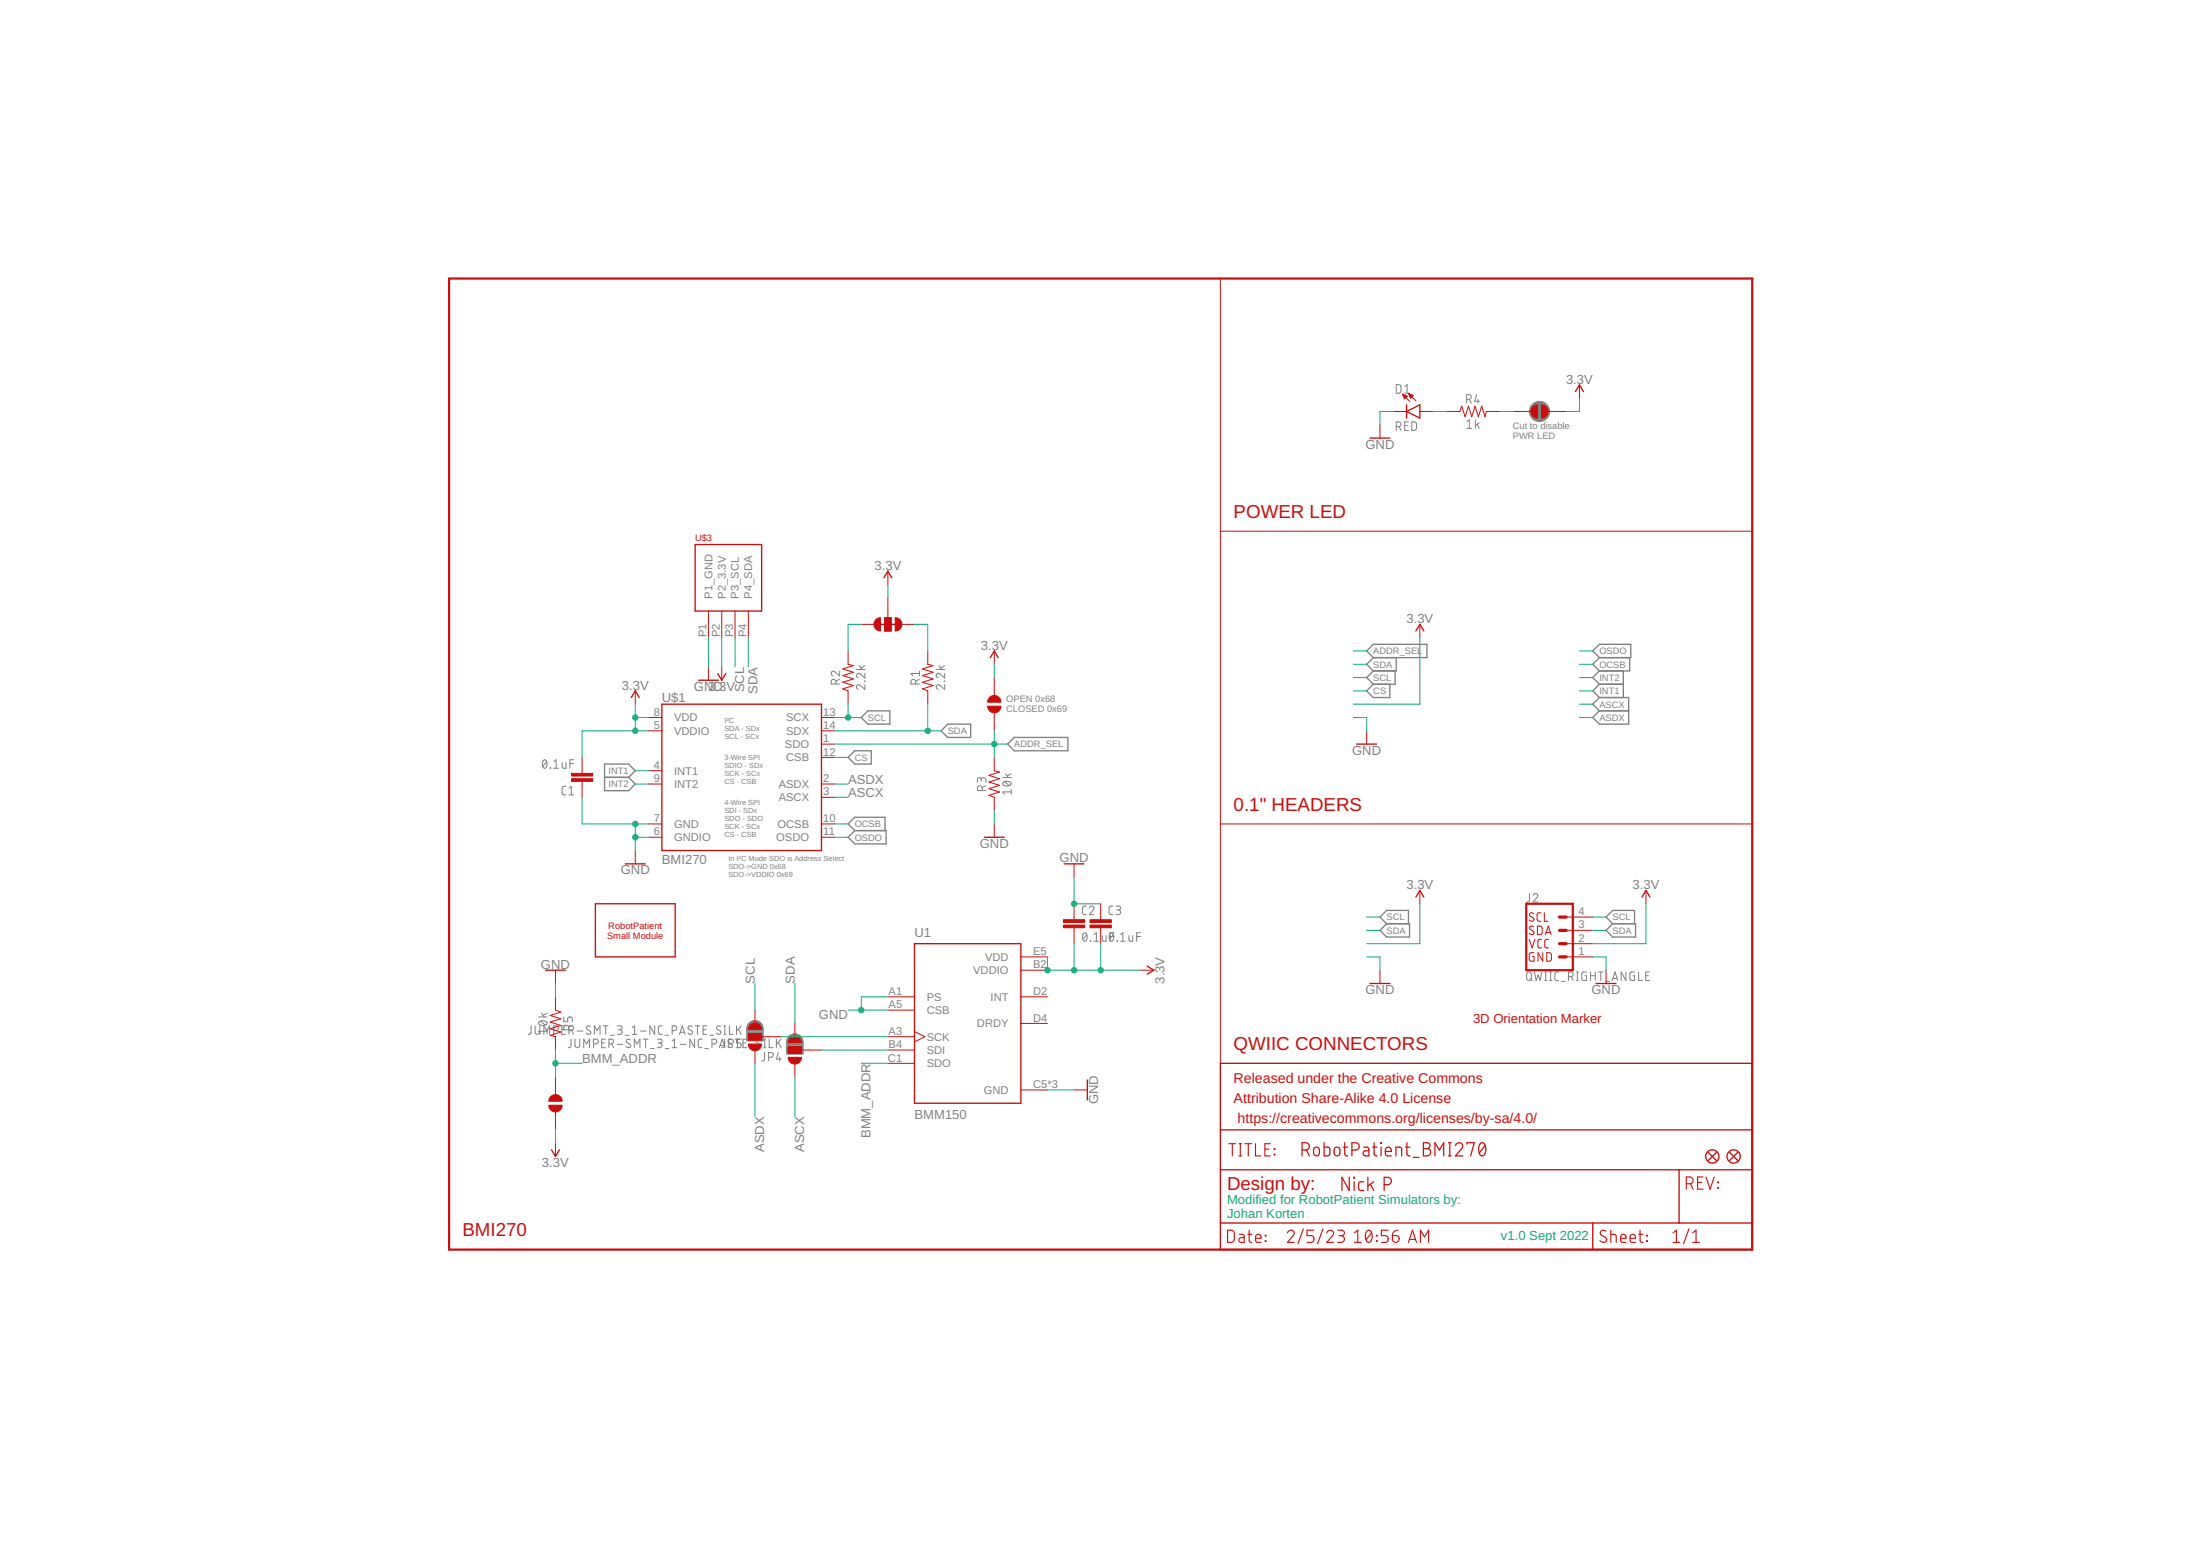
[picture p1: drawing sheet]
<svg xmlns="http://www.w3.org/2000/svg" width="420mm" height="297mm" viewBox="0 0 420 297" stroke-linecap="round" stroke-linejoin="round" font-family="sans-serif">
<g fill="none" stroke="#808080" stroke-width=".19">
<path d="M266.7 73.4l.6 .1 .2 .2 .1 .9-.3 .4-.6 .1zM268.3 75.1h.9M268.3 73.8l.4-.4v1.7M280.1 76.2h.4a.46 .46 0 0 0 .5-.4 .46 .46 0 0 0-.5-.5h-.4v1.7M280.6 76.2l.4 .8M282 75.3l-.4 1.3h1M282.3 76.2v.8M266.7 81.4h.4a.46 .46 0 0 0 .5-.4 .46 .46 0 0 0-.5-.5h-.4v1.7M267.2 81.4l.4 .8M268.3 81.3h.5M269 80.5h-.7v1.7h.7M269.6 80.5l.7 .1 .2 .2v.9l-.2 .4-.7 .1z"/>
<path d="M280.1 80.5l.5-.3v1.6M280.1 81.8h1M281.8 80.2v1.6M282.1 81l.4 .8M282.5 80.7l-.7 .5M159.6 130.6v-.5a.46 .46 0 0 0-.4-.4 .46 .46 0 0 0-.5 .4v.5h1.7M160.4 128.1v.9l-1-.8a.45 .45 0 0 0-.6 .2 .45 .45 0 0 0 .3 .6M160.4 129.7l-.8 .3M163.6 127.8h1.6M164.1 127.1l.5 .7M165.1 130l.1 .1zM165.2 130.7v.9l-.9-.7a.44 .44 0 0 0-.7 .1 .44 .44 0 0 0 .3 .6"/>
<path d="M165.2 128.5v.9l-.9-.7a.45 .45 0 0 0-.7 .1 .45 .45 0 0 0 .3 .6M165.2 127.1l-.8 .4M174.9 130.6v-.5a.46 .46 0 0 0-.5-.4 .46 .46 0 0 0-.4 .4v.5h1.6M175.6 129.7l-.7 .3M175.6 128.6h-1.6l.3 .4M175.6 128.1v.9M178.8 127.8h1.6M179.3 127.1l.6 .7M180.3 130l.1 .1zM180.4 130.7v.9l-.9-.7a.44 .44 0 0 0-.7 .1 .44 .44 0 0 0 .4 .6M180.4 128.5v.9l-.9-.7a.45 .45 0 0 0-.7 .1 .45 .45 0 0 0 .4 .6M180.4 127.1l-.7 .4"/>
<path d="M103.8 145.2l.2-.2a.97 .97 0 0 1 0 1.7 1 1 0 0 1-.2-1.5zM104.4 145.4l-.7 .9M105.1 146.6l.1 .1zM105.8 146.7h.9M105.8 145.4l.4-.4v1.7M107.4 145.6v.9l.2 .2h.5v-1.1M108.1 150.1l-.5 .1-.2 .3v1l.2 .2h.5M108.7 151.7h.9M108.7 150.5l.4-.4v1.6M108.8 145.8h.8M109.6 145h-.8v1.7M187.4 148.9a.46 .46 0 0 1 .4-.5 .46 .46 0 0 1 .5 .5v.4"/>
<path d="M187.4 149.2v-.4a.36 .36 0 0 0-.4-.4 .36 .36 0 0 0-.3 .4v.5M187.6 150.9v-.5a.46 .46 0 0 0-.5-.4 .46 .46 0 0 0-.4 .4v.5h1.6M188.3 150l-.7 .3M191.5 148.4h1.6M191.6 149.4a1.02 1.02 0 0 1 1.5 .2 .97 .97 0 0 1-1.6 0zM191.9 149.2l.9 .8M192 147.7l.6 .7M193.1 151.2h-1.6l.4 .4M193.1 150.7v.9M193.1 147.7l-.8 .4M206.9 178.2l.3-.1a.97 .97 0 0 1 0 1.6 1 1 0 0 1-.3-1.5zM207.5 173h-.6l-.2 .3 .1 1.1 .1 .2h.6"/>
<path d="M207.5 178.4l-.7 .9M208 173.3a.44 .44 0 0 1 .7-.3 .44 .44 0 0 1 .1 .7l-.8 .9h.9M208.2 179.6l.1 .1zM208.9 179.7h.9M208.9 178.4l.5-.3v1.6M210.5 178.6v.9l.3 .2h.4v-1.1M212 178.8h.7M212 178.2l.3-.1a.97 .97 0 0 1 0 1.6 1 1 0 0 1-.3-1.5zM212.5 173h-.5l-.2 .3v1.1l.2 .2h.5M212.6 178.4l-.7 .9M212.7 178.1h-.7v1.6M213.1 173h.6a.36 .36 0 0 1 .3 .3 .36 .36 0 0 1-.3 .4h-.4"/>
<path d="M213.3 179.6l.1 .1zM213.6 173.7a.46 .46 0 0 1 .4 .4 .46 .46 0 0 1-.4 .5h-.5M214 179.7h.9M214 178.4l.4-.3v1.6M215.6 178.6v.9l.3 .2h.4v-1.1M217.1 178.8h.7M217.8 178.1h-.7v1.6M292.1 170.6v1.4l-.2 .2h-.4M292.8 170.9a.45 .45 0 0 1 .6-.3 .45 .45 0 0 1 .2 .7l-.8 .9h.9M101.4 195.8v1.4l-.5 .3M102.2 195.8v1.2a.46 .46 0 0 0 .4 .5 .46 .46 0 0 0 .5-.5v-1.2M102.8 194.1h1.7"/>
<path d="M103 195.1a1.02 1.02 0 0 1 1.5 .2 .95 .95 0 0 1-1.7 0zM103.2 194.9l.9 .8M103.4 193.4l.5 .7M103.9 197.5v-1.7l.5 .9 .6-.9v1.7M104.5 196.9h-1.7l.4 .4M104.5 196.4v.9M104.5 193.4l-.8 .4M105.7 196.7h.5a.46 .46 0 0 0 .5-.4 .46 .46 0 0 0-.5-.5h-.5v1.7M107.3 196.6h.5M107.7 194.1v1h.7v-.6a.45 .45 0 0 1 .5-.4 .45 .45 0 0 1 .4 .4v.6M108 195.8h-.7v1.7h.7M108.6 196.6v-.4a.46 .46 0 0 0-.5-.5 .46 .46 0 0 0-.4 .5v.4h1.6"/>
<path d="M108.7 196.7h.4a.46 .46 0 0 0 .5-.4 .46 .46 0 0 0-.5-.5h-.4v1.7M109.1 198.4l-.1 1.4-.2 .2h-.3M109.2 196.7l.4 .8M109.3 195.7l-.7 .4M109.8 198.4v1.1a.46 .46 0 0 0 .5 .5 .46 .46 0 0 0 .4-.5v-1.1M110.2 196.8h1.1M112.8 196l-.6-.1-.2 .3 .1 .2 .5 .4a.38 .38 0 0 1 .2 .5 .38 .38 0 0 1-.5 .1l-.4-.2M113.4 199.3h.4a.46 .46 0 0 0 .5-.5 .46 .46 0 0 0-.5-.4h-.4v1.6M113.5 197.5v-1.7l.5 .9 .6-.9v1.7M114.9 199.1h.6M115.2 195.8h.9M115.6 198.4h-.7v1.6h.7"/>
<path d="M115.7 195.8v1.7M116.3 199.3h.4a.46 .46 0 0 0 .5-.5 .46 .46 0 0 0-.5-.4h-.4v1.6M116.6 197.6h.7M116.8 199.3l.4 .7M117.9 199.4h1M117.9 195.8h.6a.36 .36 0 0 1 .3 .4 .36 .36 0 0 1-.3 .4h-.4M118.4 196.6a.46 .46 0 0 1 .4 .4 .46 .46 0 0 1-.4 .5h-.5M119.4 197.6h.7M120.4 198.5l-.2-.1a.37 .37 0 0 0-.5 .1 .37 .37 0 0 0 .1 .6l.6 .4a.47 .47 0 0 1-.3 .5 .47 .47 0 0 1-.6-.2M120.7 197.5h.9M120.7 196.2l.5-.4v1.7M122.3 196.8h1.1"/>
<path d="M122.8 198.4h.9M123.3 198.4v1.6M125 195.8v1.7l-.9-1.7v1.7M125.5 198.4h.6a.36 .36 0 0 1 .3 .3 .36 .36 0 0 1-.3 .4h-.4M126 199.1a.46 .46 0 0 1 .4 .4 .46 .46 0 0 1-.4 .5h-.5M126.4 195.8l-.4 .1-.3 .3 .1 1.2 .6 .1M127 197.6h.7M128.4 198.7l.4-.3v1.6M128.4 196.7h.4a.46 .46 0 0 0 .5-.4 .46 .46 0 0 0-.5-.5h-.4v1.7M129.8 197.5l.5-1.7 .6 1.7M129.9 197.1h.8M129.9 199.4h1.1"/>
<path d="M132.2 196l-.6-.1-.2 .3 .1 .2 .6 .4a.38 .38 0 0 1 .1 .5 .38 .38 0 0 1-.5 .1l-.3-.2M132.7 198.4v1.6l-1-1.6v1.6M132.8 195.8h.9M133.2 195.8v1.7M134.1 198.4h-.5l-.3 .3 .2 1.2 .6 .1M134.3 196.6h.5M135 195.8h-.7v1.7h.7M135.5 197.6h.7M136 199.3h.4a.46 .46 0 0 0 .5-.5 .46 .46 0 0 0-.5-.4h-.4v1.6M137.5 199.6h.8M137.6 196l-.5-.1-.3 .3 .1 .2 .6 .4a.38 .38 0 0 1 .1 .5 .38 .38 0 0 1-.5 .1l-.3-.2M138.3 197.5h.3"/>
<path d="M138.3 195.8h.3M138.4 198.4v1.4l-.5 .2M138.4 195.8v1.7M139.2 199.3h.4a.46 .46 0 0 0 .5-.5 .46 .46 0 0 0-.5-.4h-.4v1.6M139.3 195.8v1.7h.7M139.8 198.5l-.5-.1-.3 .3 .1 .3 .8 .5a.47 .47 0 0 1-.4 .5 .47 .47 0 0 1-.5-.2M140.4 198.4h1.2M140.7 198.4v.7h.5a.46 .46 0 0 1 .4 .4 .46 .46 0 0 1-.4 .5h-.5M140.7 195.8v1.7M140.8 198.4v1.6M141 196.5l.6 1M141.6 195.8l-.9 1"/>
<path d="M141.9 199.1h.6M142.6 198.4h-.7v1.6h.7M145.2 198.5l-.5-.1-.3 .3 .1 .3 .8 .5a.47 .47 0 0 1-.3 .5 .47 .47 0 0 1-.6-.2M145.9 198.4h.3M146 198.4v1.6M146.9 198.4v1.6h.7M148.3 198.4v1.6M148.6 199l.6 1M149.2 198.4l-.9 1M291.7 185.7l.3-.2 .3 .2 .2 1a.46 .46 0 0 1-.5 .5 .46 .46 0 0 1-.5-.5v-.7zM292.3 186.8l.3 .4M293 185.5l.4 1.7 .4-1.1 .3 1.1 .4-1.7"/>
<path d="M295 187.2h.4M295 185.5h.4M295.2 185.5v1.7M296 187.2h.3M296 185.5h.3M296.1 185.5v1.7M297.7 185.5l-.5 .1-.3 .3 .1 1 .2 .3h.5M298.2 187.3h.7M299.6 186.5h.4a.46 .46 0 0 0 .5-.5 .46 .46 0 0 0-.5-.5h-.4v1.7M300.1 186.5l.4 .7M301.1 187.2h.3M301.1 185.5h.3"/>
<path d="M301.2 185.5v1.7M303 185.5l-.7 .1-.2 .2v1l.2 .4h.7v-.9h-.3M303.8 186.3h.9M303.8 185.5v1.7M304.7 185.5v1.7M305.3 185.5h.9M305.7 185.5v1.7M306.7 187.3h.7M307.9 187.2l.5-1.7 .6 1.7M308 186.8h.8M310.5 185.5v1.7l-.9-1.7v1.7M312.2 185.5l-.7 .1-.2 .2v1l.2 .4h.7v-.9h-.3"/>
<path d="M312.9 185.5v1.7h.8M314.3 186.3h.5M315 185.5h-.7v1.7h.7M111.5 200v-1.6l.5 .9 .6-.9v1.6M121.1 200v-1.6l.6 .9 .5-.9v1.6M124.2 200.2h.7M127 200.2h.8M128.4 200h.9M134.6 200.2h.7M137.4 200l.5-1.6 .6 1.6M143.1 200.2h.8M145.9 200h.3"/>
<path d="M146 200.9v1.4l-.5 .2M146.8 201.8h.4a.46 .46 0 0 0 .5-.4 .46 .46 0 0 0-.5-.5h-.4v1.6M148.6 200.9l-.3 1.3h.9M148.9 201.8v.7"/>
</g>
<circle cx="294" cy="78.5" r="1.93" fill="#808080" stroke="#808080" stroke-width=".19"/>
<g fill="none" stroke="#808080" stroke-width=".25">
<path d="M164.5 137l1.3-1.3h4.1v2.5h-4.1zM179.7 139.5l1.3-1.3h4.4v2.6h-4.4zM261 124.3l1.3-1.3h10.2v2.5h-10.2zM262.3 128.1l-1.3 1.2 1.3 1.3M262.3 125.5l-1.3 1.3 1.3 1.3M262.3 130.6l-1.3 1.3 1.3 1.3h3.1v-2.6M266.4 128.1v2.5h-4.1M266.7 125.5v2.6h-4.4M304.2 124.3l1.3-1.3h5.9v2.5h-5.9zM305.5 135.7h5.5M305.5 133.2h5.5v5h-5.5l-1.3-1.2 1.3-1.3M305.5 133.2l-1.3 1.2 1.3 1.3"/>
<path d="M305.5 130.6h4.5M305.5 130.6l-1.3 1.3 1.3 1.3M305.5 128.1l-1.3 1.2 1.3 1.3M305.5 125.5l-1.3 1.3 1.3 1.3M310 128.1v5.1M311.2 125.5v2.6h-5.7M115.5 145.9h4.6l1.2 1.2-1.2 1.3 1.2 1.3-1.2 1.2h-4.6zM115.5 148.4h4.6M163.2 143.3h3.2v2.6h-3.2l-1.2-1.3zM163.2 158.6l-1.2-1.3 1.2-1.3h5.8v2.6M163.2 158.6h6v2.5h-6l-1.2-1.3zM192.4 142l1.3-1.2h10.2v2.5h-10.2z"/>
<path d="M264.8 176.3l-1.3-1.2 1.3-1.3h4.2v2.5M264.8 176.3h4.4v2.6h-4.4l-1.3-1.3zM308 176.3l-1.3-1.2 1.3-1.3h4.2v2.5M308 176.3h4.4v2.6h-4.4l-1.3-1.3zM142.7 198.5h3M142.7 198.3h3M142.7 198.1h3M142.7 197.9h3M142.7 197.7h3M142.7 197.4h3M142.7 197.2h3M142.7 197h3"/>
<path d="M142.7 196.8h3M142.7 196.6h3M142.7 196.3h3M142.7 196.1h3M142.7 195.9v2.8h3l-.1-2.8M142.7 195.9h2.9M142.9 195.7h2.6M143 195.4l-.3 .5M143 195.4h2.4M143.2 195.2h1.9M143.6 195h1.2M145.2 195.2a1.53 1.53 0 0 0-2.2 .2"/>
<path d="M145.2 195.2l.4 .7M150.3 199.9h3M150.3 199.7h3M150.3 199.4h3M150.3 199.2h3M150.3 199h3M150.3 198.8h3M150.3 198.5h3M150.4 198.3h2.8M150.5 198.1h2.6M150.6 198a1.54 1.54 0 0 1 1.7-.5 1.54 1.54 0 0 1 1 1.4v2.3h-3v-2.5zM150.7 197.9h2.2"/>
<path d="M151 197.7h1.6M151.5 197.4h.6M150.3 201h3M150.3 200.8h3M150.3 200.6h3M150.3 200.3h3M150.3 200.1h3"/>
</g>
<g fill="none" stroke="#c90d0c" stroke-width=".19">
<path d="M233.1 53.2v149.8M266.1 78.5h2.5M267.9 75.2l1.4 1.4M267.9 75.2l.9 .4-.6 .5zM267.9 75.4h.2M267.9 75.5h.5M268 75.6h.6M268.1 75.7h.6M268.1 75.8h.5M268.2 75.9h.2M268.2 76.1h.1M269 75.1l1.4 1.4"/>
<path d="M269 75.1l.9 .4-.5 .5zM269 75.2h.2M269.1 75.4h.4M269.2 75.5h.6M269.2 75.6h.6M269.2 75.7h.5M269.3 75.8h.3M269.3 75.9h.2M271.2 78.5h2.5M276.2 78.5h2.6l.4-1 .6 2.1 .6-2.1 .7 2.1 .6-2.1 .6 2.1 .7-2.1 .6 2.1 .3-1.1h2.5M288.9 78.5h3.5M295.7 78.5h3.4"/>
<path d="M301.6 73.5v2.5M263.5 81.1v2.5M135.3 116.6v5.1M137.8 116.6v5.1M140.4 116.6v5.1M142.9 116.6v5.1M164.5 119.2h2.5M168.9 117.9h1.3v2.6h-1.3zM169.6 109v2.6M169.6 114.1v3.8M172.1 119.2h2.5M233.1 101.4h101.5"/>
<path d="M271.2 119.2v2.5M121.3 131.9v2.5M123.9 139.5h2.5M123.9 137h2.5M135.3 127.3v2.6M137.8 127.3v2.6M156.9 139.5h2.5M156.9 137h2.5M162 124.3v2.5l1 .3-2 .6 2 .6-2 .7 2 .6-2 .6 2 .7-2 .6 1 .4v2.5M177.2 124.3v2.5l1 .3-2 .6 2 .6-2 .7 2 .6-2 .6 2 .7-2 .6 1 .4v2.5M189.9 124.3v2.5M189.9 129.3v3.5"/>
<path d="M189.9 136.1v3.4M261 139.5v2.5M111.2 144.6v3M111.2 149.2v3M123.9 157.3h2.5M123.9 149.7h2.5M123.9 147.1h2.5M123.9 159.8h2.5M156.9 157.3h2.5M156.9 142h2.5M156.9 149.7h2.5M156.9 152.2h2.5"/>
<path d="M156.9 159.8h2.5M156.9 144.6h2.5M189.9 144.6v2.5l1 .3-2 .6 2 .7-2 .6 2 .6-2 .7 2 .6-2 .6 1 .4v2.5M189.9 157.3v2.5M233.1 157.3h101.5M121.3 162.4v2.5M205.1 164.9v2.5M205.1 172.5v3.1M205.1 177.1v3M210.2 172.5v3.1M210.2 177.1v3M271.2 170v2.5"/>
<path d="M292.1 179.3l.5 1.7 .5-1.7M292.9 176.9l-.6-.1-.2 .3 .1 .3 .6 .3a.38 .38 0 0 1 .1 .6 .38 .38 0 0 1-.5 .1l-.3-.2M292.9 174.4l-.6-.1-.2 .3 .1 .2 .6 .4a.38 .38 0 0 1 .1 .5 .38 .38 0 0 1-.5 .2l-.3-.3M293.6 176.8h.7l.2 .3v.9l-.2 .4h-.7zM294.3 174.2l-.5 .1-.2 .3 .1 1.2 .6 .1M294.4 179.3h-.5l-.2 .4v1l.2 .2 .5 .1M294.9 174.2v1.7h.8M295.1 178.4l.6-1.6 .5 1.6M295.3 178h.8M295.7 179.3h-.5l-.2 .4v1l.2 .2 .5 .1M299.1 177.6h5.1M299.1 175.1h5.1"/>
<path d="M314.3 170v2.5M106.1 190.3v2.5l1 .4-2 .6 2 .7-2 .6 2 .6-2 .7 2 .6-2 .7 1 .2v2.5M106.1 185.2v2.5M142.9 197.3h2.6v1.2h-2.6zM144.2 192.8v2.6M145.5 197.9h3.8M150.5 199.8h2.6v1.3h-2.6zM151.8 195.4v2.5M169.6 190.3h5M169.6 192.8h5M169.6 197.9h5M174.6 196.9l2 1-2 1"/>
<path d="M195 182.7h5M195 190.3h5M195 195.4h5M195 185.2h5M217.8 185.2h2.6M263.5 185.2v2.5M293 181.9h-.7l-.2 .2v1l.2 .4h.7v-.9h-.3M294.6 181.9v1.6l-.9-1.6v1.6M295.4 181.9h.6l.3 .2v1.1l-.3 .3h-.6zM299.1 182.7h5.1M299.1 180.1h5.1M306.7 185.2v2.5"/>
<path d="M106.1 205.5v3.5M106.1 212.3v3.4M106.1 218.2v2.6M144.2 200.4v2.6M151.8 203v2.5M153.1 200.4h3.8M169.6 203h5M169.6 200.4h5M195 208.1h5M205.1 208.1h2.6"/>
</g>
<path d="M85.8 53.2h248.8v185.3h-248.8zM291.5 172.5h8.9v12.7h-8.9z" fill="none" stroke="#c90d0c" stroke-width=".42"/>
<g fill="none" stroke="#c90d0c" stroke-width=".25">
<path d="M268.6 78.5l2.6-1.2v2.5zM268.6 77.3v2.5M300.9 74.7l.7-1.2 .8 1.2M261.6 83.6h3.9M132.8 103.9h12.7v12.7h-12.7zM167.8 119.2h3.8M168.8 110.3l.8-1.3 .7 1.3M120.6 133.2l.7-1.3 .8 1.3M126.4 134.4h30.5v28h-30.5zM133.4 129.9h3.8M137.1 128.6l.7 1.3 .8-1.3M189.1 125.5l.8-1.2 .7 1.2"/>
<path d="M270.4 120.5l.8-1.3 .7 1.3M188 159.8h3.8M259.1 142h3.8M113.7 172.5h15.2v10.2h-15.2zM119.4 164.9h3.8M203.2 164.9h3.8M270.4 171.3l.8-1.3 .7 1.3M313.6 171.3l.7-1.3 .8 1.3M104.2 185.2h3.8M174.6 180.1h20.4v30.5h-20.4zM219.1 184.4l1.3 .8-1.3 .8M261.6 187.7h3.9"/>
<path d="M304.8 187.7h3.8M105.3 219.5l.8 1.3 .7-1.3M207.7 206.2v3.8M233.1 203h101.5v35.5h-101.5zM233.1 215.7h101.5M233.1 223.3h101.5M233.1 233.5h101.5M304.2 233.5v5M320.7 223.3v10.2M326.3 220l1.5 1.5M327.8 220l-1.5 1.5M330.3 220l1.6 1.5"/>
<path d="M331.9 220l-1.6 1.5"/>
<circle cx="327" cy="220.8" r="1.27"/>
<circle cx="331.1" cy="220.8" r="1.27"/>
</g>
<g fill="none" stroke="#c90d0c" stroke-width=".21">
<path d="M234.7 218.3h1.3M235.4 218.3v2.4M236.6 218.3h.5M236.9 218.3v2.4M237.7 218.3h1.4M238.4 218.3v2.4M239.8 218.3v2.4h1M241.6 219.4h.8M242.6 218.3h-1v2.4h1M243.4 219.3l.1 .1zM234.4 234.8l.9 .1 .4 .4v1.4l-.4 .5h-.9zM236.6 220.7h.5"/>
<path d="M236.7 235.6h.7l.2 .3v1.3h-.6a.46 .46 0 0 1-.4-.5 .46 .46 0 0 1 .4-.4h.6M238.3 235.6h.8M238.6 234.8v2.1l.2 .3h.3M239.8 236.4h1a.54 .54 0 0 0-.3-.8 .54 .54 0 0 0-.7 .5l.1 1 .9 .1M241.6 235.8l.2 .1zM241.6 236.9l.2 .1zM243.4 220.3l.1 .2zM245.9 235.4a.64 .64 0 0 1 .9-.5 .64 .64 0 0 1 .2 1l-1.1 1.3h1.3M248.9 234.6l-1 2.8M250.9 234.8h-1.3v1.1h.8a.66 .66 0 0 1 .5 .6 .66 .66 0 0 1-.5 .7h-.8M252.7 234.6l-1.1 2.8M253.4 235.4a.64 .64 0 0 1 .9-.5 .64 .64 0 0 1 .2 1l-1.1 1.3h1.3"/>
<path d="M255.5 234.8h.7a.52 .52 0 0 1 .6 .6 .52 .52 0 0 1-.6 .5h-.5M256.1 235.9a.65 .65 0 0 1 .7 .6 .65 .65 0 0 1-.7 .7h-.6M258.7 237.2h1.3M258.7 235.4l.6-.6v2.4M261 235a.55 .55 0 0 1 .6-.1 .55 .55 0 0 1 .4 .5 1.32 1.32 0 0 1-.6 1.8 1.4 1.4 0 0 1-.4-2.2zM261.9 235.4l-1 1.3M262.9 236.9l.1 .1zM262.9 235.8l.1 .1zM265.1 234.8h-1.3v1.1h.8a.66 .66 0 0 1 .5 .6 .66 .66 0 0 1-.5 .7h-.8M265.9 235.9h.8a.65 .65 0 0 1 .5 .7 .65 .65 0 0 1-.7 .6 .65 .65 0 0 1-.6-.7zM267 234.8a1.01 1.01 0 0 0-1.1 1.1M269 237.2l.7-2.4 .8 2.4"/>
<path d="M269.2 236.6h1.1M271.3 237.2v-2.4l.8 1.3 .7-1.3v2.4M306.7 235a.58 .58 0 0 0-.8-.1 .58 .58 0 0 0 0 .9l.7 .4a.58 .58 0 0 1 .1 .9 .58 .58 0 0 1-.9-.1l-.3-.1M307.6 235.6l.9 .1 .2 .3v1.2M307.6 234.8v2.4M309.5 236.4h1a.54 .54 0 0 0-.3-.8 .54 .54 0 0 0-.7 .5l.1 1 .9 .1M311.3 236.4h1.1a.54 .54 0 0 0-.4-.8 .54 .54 0 0 0-.7 .5l.1 1 1 .1M313 235.6h.8M313.2 234.8v2l.3 .4h.3M314.5 236.9h.1v.1h-.1zM314.5 235.8h.1v.1h-.1zM319.5 237.2h1.3"/>
<path d="M319.5 235.4l.7-.6v2.4M322.1 226h.6a.65 .65 0 0 0 .7-.7 .65 .65 0 0 0-.7-.6h-.6v2.3M322.6 234.6l-1.1 2.8M322.8 226l.6 1M323.3 237.2h1.3M323.3 235.4l.6-.6v2.4M324.2 225.7h.8M325.2 224.7h-1v2.3h1M325.8 224.7l.8 2.3 .8-2.3M328.1 225.7l.1 .1zM328.1 226.7l.1 .1z"/>
</g>
<g fill="none" stroke="#c90d0c" stroke-width=".23">
<path d="M248.7 219.5h.7a.7 .7 0 0 0 .7-.7 .7 .7 0 0 0-.7-.7h-.7v2.6M249.5 219.5l.6 1.2M251 219.2l.5-.2a.97 .97 0 0 1 .2 1.6h-.4l-.3-.1-.1-.4zM252.9 218.1v2.6l1-.2 .1-.3-.1-1.1-1-.1M254.9 219.2l.5-.2a.97 .97 0 0 1 .2 1.6h-.4l-.3-.1-.1-.4zM256.5 219h.9M256.8 218.1v2.1l.1 .3 .5 .2M258.2 219.5a1.21 1.21 0 0 0 1.3-.3l.1-.6a.68 .68 0 0 0-.7-.5h-.7v2.6M260.5 219h.7l.2 .4v1.3h-.6a.49 .49 0 0 1-.5-.5 .49 .49 0 0 1 .5-.5h.6M262.1 219h.9M262.4 218.1v2.3l.6 .3M263.7 218.1h.1v.2h-.1z"/>
<path d="M263.8 219v1.7M264.6 219.8h1.1a.59 .59 0 0 0-.4-.8 .59 .59 0 0 0-.7 .5l.1 1 1 .2M268.4 219h.9M268.7 218.1v2.1l.1 .3 .5 .2M271.8 218.1h.7a.56 .56 0 0 1 .6 .6 .56 .56 0 0 1-.6 .6 .7 .7 0 0 1 .7 .7 .7 .7 0 0 1-.7 .7h-.7zM271.8 219.3h.7M276.6 218.1h.6M276.9 218.1v2.6M278 218.7a.69 .69 0 0 1 .9-.5 .69 .69 0 0 1 .2 1.1l-1.1 1.4h1.4M280.2 218.4v-.3h1.4l-.7 2.6M282.8 218.2a.7 .7 0 0 1 .7 .2 .7 .7 0 0 1 .2 .7 1.19 1.19 0 0 1-.6 1.6 1.49 1.49 0 0 1-.5-2.2zM283.6 218.7l-1.1 1.4"/>
<path d="M257.7 224.7v2.6l-1.4-2.6v2.6M258.6 224.7h.1v.2h-.1zM258.6 225.6v1.7M260.4 225.6h-.7l-.2 .4 .1 1.1 .8 .2M261.2 224.7v2.6M261.7 226.1l.7 1.2M262.4 225.6l-1.2 .8M264.4 226.1h.6a.7 .7 0 0 0 .7-.7 .7 .7 0 0 0-.7-.7h-.6v2.6M266.6 220.7v-1.7l1 .1 .1 1.6M269.9 220.9h1.1M274 220.7v-2.6l.9 1.4 .8-1.4v2.6M276.6 220.7h.6"/>
</g>
<g fill="#c90d0c" stroke="#c90d0c" stroke-width=".19">
<path d="M167.2 118.3l.5-.3 .5-.1v2.6a1.27 1.27 0 0 1-1.2-.8 1.27 1.27 0 0 1 .2-1.4z" fill-rule="evenodd"/>
<path d="M171 117.9a1.23 1.23 0 0 1 1.2 1.3h-1.2z" fill-rule="evenodd"/>
<path d="M171 119.2h1.2a1.23 1.23 0 0 1-1.2 1.3z" fill-rule="evenodd"/>
<path d="M189 133.1a1.26 1.26 0 0 1 1.4-.2 1.26 1.26 0 0 1 .8 1.1h-2.6l.1-.4z" fill-rule="evenodd"/>
<path d="M188.6 134.8h2.6a1.27 1.27 0 0 1-1.3 1.3 1.27 1.27 0 0 1-1.3-1.3z" fill-rule="evenodd"/>
<path d="M294.4 77.3a1.27 1.27 0 0 1 1.3 1.2 1.27 1.27 0 0 1-1.3 1.3z" fill-rule="evenodd"/>
<path d="M292.7 77.7l.5-.3 .4-.1v2.5a1.27 1.27 0 0 1-1.1-.7 1.27 1.27 0 0 1 .2-1.4z" fill-rule="evenodd"/>
<path d="M151 198.1a1.27 1.27 0 0 1 1.3-.2 1.27 1.27 0 0 1 .8 1.2h-2.6l.1-.5z" fill-rule="evenodd"/>
<path d="M150.5 201.8h2.6a1.27 1.27 0 0 1-1.3 1.3 1.27 1.27 0 0 1-1.3-1.3z" fill-rule="evenodd"/>
<path d="M143.3 195.6a1.27 1.27 0 0 1 1.4-.2 1.27 1.27 0 0 1 .8 1.1h-2.6l.1-.4z" fill-rule="evenodd"/>
<path d="M142.9 199.3h2.6a1.27 1.27 0 0 1-1.3 1.3 1.27 1.27 0 0 1-1.3-1.3z" fill-rule="evenodd"/>
<path d="M104.8 211h2.6a1.27 1.27 0 0 1-1.3 1.3 1.27 1.27 0 0 1-1.3-1.3z" fill-rule="evenodd"/>
<path d="M105.2 209.3a1.27 1.27 0 0 1 1.4-.2 1.27 1.27 0 0 1 .8 1.1h-2.6l.1-.4z" fill-rule="evenodd"/>
</g>
<g fill="#c90d0c" stroke="#c90d0c" stroke-width=".19">
<path d="M168.9 117.9h1.3v2.6h-1.3z"/>
<path d="M109.1 147.6h4.1v.5h-4.1z"/>
<path d="M109.1 148.7h4.1v.5h-4.1z"/>
<path d="M150.5 199.8h2.6v1.3h-2.6z"/>
<path d="M142.9 197.3h2.6v1.2h-2.6z"/>
<path d="M203.1 176.6h4.1v.5h-4.1z"/>
<path d="M203.1 175.6h4.1v.5h-4.1z"/>
<path d="M208.2 176.6h4v.5h-4z"/>
<path d="M208.2 175.6h4v.5h-4z"/>
</g>
<path d="M297.8 177.6h1.3M297.8 175.1h1.3M297.8 180.1h1.3M297.8 182.7h1.3" fill="none" stroke="#c90d0c" stroke-width=".61"/>
<g fill="none" stroke="#0dab76" stroke-width=".19">
<path d="M266.1 78.5h-2.6v2.6M273.7 78.5h2.5M286.4 78.5h2.5M301.6 76v2.5h-2.5M164.5 119.2h-2.5v5.1M169.6 111.6v2.5M174.6 119.2h2.6v5.1M121.3 134.4v5.1M121.3 137h2.6M123.9 139.5h-12.7v5.1M135.3 121.7v5.6M137.8 121.7v5.6"/>
<path d="M140.4 121.7v5.6M142.9 121.7v5.6M159.4 139.5h20.3M159.4 137h5.1M162 134.4v2.6M177.2 134.4v5.1M189.9 126.8v2.5M189.9 139.5v5.1M258.5 137h2.5v2.5M258.5 124.3h2.5M258.5 129.3h2.5M258.5 126.8h2.5"/>
<path d="M258.5 131.9h2.5M271.2 121.7v12.7h-12.7M301.6 137h2.6M301.6 134.4h2.6M301.6 124.3h2.6M301.6 129.3h2.6M301.6 126.8h2.6M301.6 131.9h2.6M111.2 152.2v5.1h12.7M121.3 157.3v5.1M121.3 159.8h2.6M121.3 147.1h2.6"/>
<path d="M121.3 149.7h2.6M159.4 157.3h2.6M159.4 159.8h2.6M159.4 142h33M159.4 144.6h2.6M159.4 149.7h2.6M159.4 152.2h2.6M189.9 154.7v2.6M205.1 167.4v5.1h5.1M261 175.1h2.5M261 177.6h2.5M271.2 172.5v7.6h-10.2"/>
<path d="M304.2 175.1h2.5M304.2 177.6h2.5M314.3 172.5v7.6h-10.1M106.1 187.7v2.6M144.2 187.7v5.1M149.3 197.9h20.3M151.8 187.7v7.7M162 192.8h7.6M169.6 190.3h-5.1v2.5M200 182.7v2.5h17.8M205.1 180.1v5.1M210.2 180.1v5.1"/>
<path d="M261 182.7h2.5v2.5M304.2 182.7h2.5v2.5M106.1 200.4v5.1M106.1 215.7v2.5M106.1 203h5.1M144.2 203v10.1M151.8 205.5v7.6M156.9 200.4h12.7M164.5 203h5.1M200 208.1h5.1"/>
</g>
<g fill="#0dab76" stroke="#0dab76" stroke-width=".19">
<circle cx="121.3" cy="137" r=".51"/>
<circle cx="121.3" cy="139.5" r=".51"/>
<circle cx="200" cy="185.2" r=".51"/>
<circle cx="205.1" cy="185.2" r=".51"/>
<circle cx="210.2" cy="185.2" r=".51"/>
<circle cx="121.3" cy="159.8" r=".51"/>
<circle cx="121.3" cy="157.3" r=".51"/>
<circle cx="205.1" cy="172.5" r=".51"/>
<circle cx="164.5" cy="192.8" r=".51"/>
<circle cx="189.9" cy="142" r=".51"/>
<circle cx="162" cy="137" r=".51"/>
<circle cx="177.2" cy="139.5" r=".51"/>
<circle cx="106.1" cy="203" r=".51"/>
</g>
<g font-size="3.6" fill="#c90d0c">
<text x="235.6" y="98.9">POWER LED</text>
<text x="235.6" y="154.7">0.1&quot; HEADERS</text>
<text x="235.6" y="200.5">QWIIC CONNECTORS</text>
<text x="234.3" y="227.1">Design by:</text>
<text x="88.3" y="236">BMI270</text>
</g>
<g font-size="2.7" fill="#c90d0c">
<text x="235.6" y="206.8">Released under the Creative Commons</text>
<text x="235.6" y="210.6">Attribution Share-Alike 4.0 License</text>
<text x="236.4" y="214.4">https://creativecommons.org/licenses/by-sa/4.0/</text>
</g>
<g font-size="2.5" fill="#808080">
<text x="299.1" y="73.2">3.3V</text>
<text x="260.8" y="85.7">GND</text>
<text x="167" y="108.8">3.3V</text>
<text x="268.6" y="118.9">3.3V</text>
<text x="187.3" y="124">3.3V</text>
<text x="118.8" y="131.6">3.3V</text>
<text x="132.5" y="131.9">GN3D</text>
<text x="136.6" y="131.9">.3V</text>
<text x="126.4" y="133.9">U$1</text>
<text x="142.1" y="132.2" transform="rotate(-90 142.1 132.2)">SCL</text>
<text x="144.7" y="132.5" transform="rotate(-90 144.7 132.5)">SDA</text>
<text x="162" y="149.7">ASDX</text>
<text x="258.2" y="144.1">GND</text>
<text x="162" y="152.2">ASCX</text>
<text x="187.1" y="161.9">GND</text>
<text x="118.5" y="166.9">GND</text>
<text x="126.4" y="164.9">BMI270</text>
<text x="202.4" y="164.6">GND</text>
<text x="268.6" y="169.7">3.3V</text>
<text x="311.8" y="169.7">3.3V</text>
<text x="174.7" y="178.9">U1</text>
<text x="103.3" y="185">GND</text>
<text x="144.2" y="187.8" transform="rotate(-90 144.2 187.8)">SCL</text>
<text x="151.8" y="187.8" transform="rotate(-90 151.8 187.8)">SDA</text>
<text x="222.4" y="187.8" transform="rotate(-90 222.4 187.8)">3.3V</text>
<text x="260.8" y="189.8">GND</text>
<text x="303.9" y="189.8">GND</text>
<text x="156.4" y="194.6">GND</text>
<text x="111.2" y="203">BMM_ADDR</text>
<text x="174.7" y="213.7">BMM150</text>
<text x="209.7" y="210.8" transform="rotate(-90 209.7 210.8)">GND</text>
<text x="146" y="219.9" transform="rotate(-90 146 219.9)">ASDX</text>
<text x="153.6" y="219.9" transform="rotate(-90 153.6 219.9)">ASCX</text>
<text x="166.3" y="217.3" transform="rotate(-90 166.3 217.3)">BMM_ADDR</text>
<text x="103.5" y="222.8">3.3V</text>
</g>
<text font-size="2.5" fill="#c90d0c" x="281.3" y="195.4">3D Orientation Marker</text>
<g font-size="2.5" fill="#0dab76">
<text x="234.3" y="229.8">Modified for RobotPatient Simulators by:</text>
<text x="234.3" y="232.5">Johan Korten</text>
<text x="286.7" y="236.8">v1.0 Sept 2022</text>
</g>
<g font-size="2.1" fill="#808080">
<text x="136.1" y="114.3" transform="rotate(-90 136.1 114.3)">P1_GND</text>
<text x="138.6" y="114.3" transform="rotate(-90 138.6 114.3)">P2_3.3V</text>
<text x="141.1" y="114.3" transform="rotate(-90 141.1 114.3)">P3_SCL</text>
<text x="143.7" y="114.3" transform="rotate(-90 143.7 114.3)">P4_SDA</text>
<text x="134.9" y="121.6" transform="rotate(-90 134.9 121.6)">P1</text>
<text x="137.5" y="121.6" transform="rotate(-90 137.5 121.6)">P2</text>
<text x="140" y="121.6" transform="rotate(-90 140 121.6)">P3</text>
<text x="142.6" y="121.6" transform="rotate(-90 142.6 121.6)">P4</text>
<text x="124.9" y="136.6">8</text>
<text x="128.7" y="137.7">VDD</text>
<text x="150.1" y="137.7">SCX</text>
<text x="157.2" y="136.6">13</text>
<text x="124.9" y="139.2">5</text>
<text x="128.7" y="140.3">VDDIO</text>
<text x="149.9" y="142.8">SDO</text>
<text x="150.1" y="140.3">SDX</text>
<text x="157.2" y="141.7">1</text>
<text x="157.2" y="139.2">14</text>
<text x="124.9" y="146.8">4</text>
<text x="124.9" y="149.3">9</text>
<text x="128.7" y="147.9">INT1</text>
<text x="150.1" y="145.3">CSB</text>
<text x="157.2" y="149.3">2</text>
<text x="157.2" y="144.2">12</text>
<text x="128.7" y="150.4">INT2</text>
<text x="148.7" y="150.4">ASDX</text>
<text x="148.7" y="153">ASCX</text>
<text x="157.2" y="151.8">3</text>
<text x="124.9" y="159.5">6</text>
<text x="124.9" y="156.9">7</text>
<text x="128.7" y="160.6">GNDIO</text>
<text x="128.7" y="158">GND</text>
<text x="148.3" y="160.6">OSDO</text>
<text x="148.5" y="158">OCSB</text>
<text x="157.2" y="156.9">10</text>
<text x="157.2" y="159.5">11</text>
<text x="301.4" y="179.8">2</text>
<text x="301.4" y="177.2">3</text>
<text x="301.4" y="174.7">4</text>
<text x="185.9" y="186">VDDIO</text>
<text x="188.1" y="183.4">VDD</text>
<text x="197.3" y="182.3">E5</text>
<text x="197.3" y="184.9">B2</text>
<text x="301.4" y="182.3">1</text>
<text x="169.7" y="189.9">A1</text>
<text x="177" y="191.1">PS</text>
<text x="189.2" y="191.1">INT</text>
<text x="197.3" y="189.9">D2</text>
<text x="169.7" y="192.5">A5</text>
<text x="169.7" y="197.6">A3</text>
<text x="177" y="193.6">CSB</text>
<text x="186.6" y="196.1">DRDY</text>
<text x="197.3" y="195">D4</text>
<text x="169.6" y="202.6">C1</text>
<text x="169.7" y="200.1">B4</text>
<text x="177" y="203.8">SDO</text>
<text x="177" y="201.2">SDI</text>
<text x="177" y="198.7">SCK</text>
<text x="187.9" y="208.8">GND</text>
<text x="197.3" y="207.7">C5*3</text>
</g>
<g font-size="1.8" fill="#808080">
<text x="288.9" y="82">Cut to disable</text>
<text x="288.9" y="83.9">PWR LED</text>
<text x="262.3" y="124.9">ADDR_SEL</text>
<text x="305.4" y="124.9">OSDO</text>
<text x="262.3" y="130">SCL</text>
<text x="262.3" y="127.4">SDA</text>
<text x="305.4" y="130">INT2</text>
<text x="305.4" y="127.4">OCSB</text>
<text x="165.8" y="137.6">SCL</text>
<text x="192.2" y="134">OPEN 0x68</text>
<text x="192.2" y="136">CLOSED 0x69</text>
<text x="262.3" y="132.5">CS</text>
<text x="305.4" y="132.5">INT1</text>
<text x="305.4" y="137.6">ASDX</text>
<text x="305.4" y="135.1">ASCX</text>
<text x="181" y="140.1">SDA</text>
<text x="193.7" y="142.7">ADDR_SEL</text>
<text x="116.2" y="147.8">INT1</text>
<text x="163.2" y="145.2">CS</text>
<text x="116.2" y="150.3">INT2</text>
<text x="163.2" y="157.9">OCSB</text>
<text x="163.2" y="160.5">OSDO</text>
<text x="264.8" y="175.7">SCL</text>
<text x="264.8" y="178.2">SDA</text>
<text x="308" y="175.7">SCL</text>
<text x="308" y="178.2">SDA</text>
</g>
<g font-size="1.8" fill="#c90d0c">
<text x="132.8" y="103.2">U$3</text>
<text x="115.9" y="179.2">Small Module</text>
<text x="116.2" y="177.3">RobotPatient</text>
</g>
<g font-size="1.4" fill="#808080">
<text x="138.3" y="138">I²C</text>
<text x="138.3" y="139.5">SDA - SDx</text>
<text x="138.3" y="141">SCL - SCx</text>
<text x="138.3" y="145.1">3-Wire SPI</text>
<text x="138.3" y="146.6">SDIO - SDx</text>
<text x="138.3" y="148.1">SCK - SCx</text>
<text x="138.3" y="149.7">CS - CSB</text>
<text x="138.3" y="153.7">4-Wire SPI</text>
<text x="138.3" y="155.3">SDI - SDx</text>
<text x="138.3" y="156.8">SDO - SDO</text>
<text x="138.3" y="158.3">SCK - SCx</text>
<text x="138.3" y="159.8">CS - CSB</text>
<text x="139.1" y="164.4">In I²C Mode SDO is Address Select</text>
<text x="139.1" y="165.9">SDO-&gt;GND 0x68</text>
<text x="139.1" y="167.4">SDO-&gt;VDDIO 0x69</text>
</g>
</svg>
